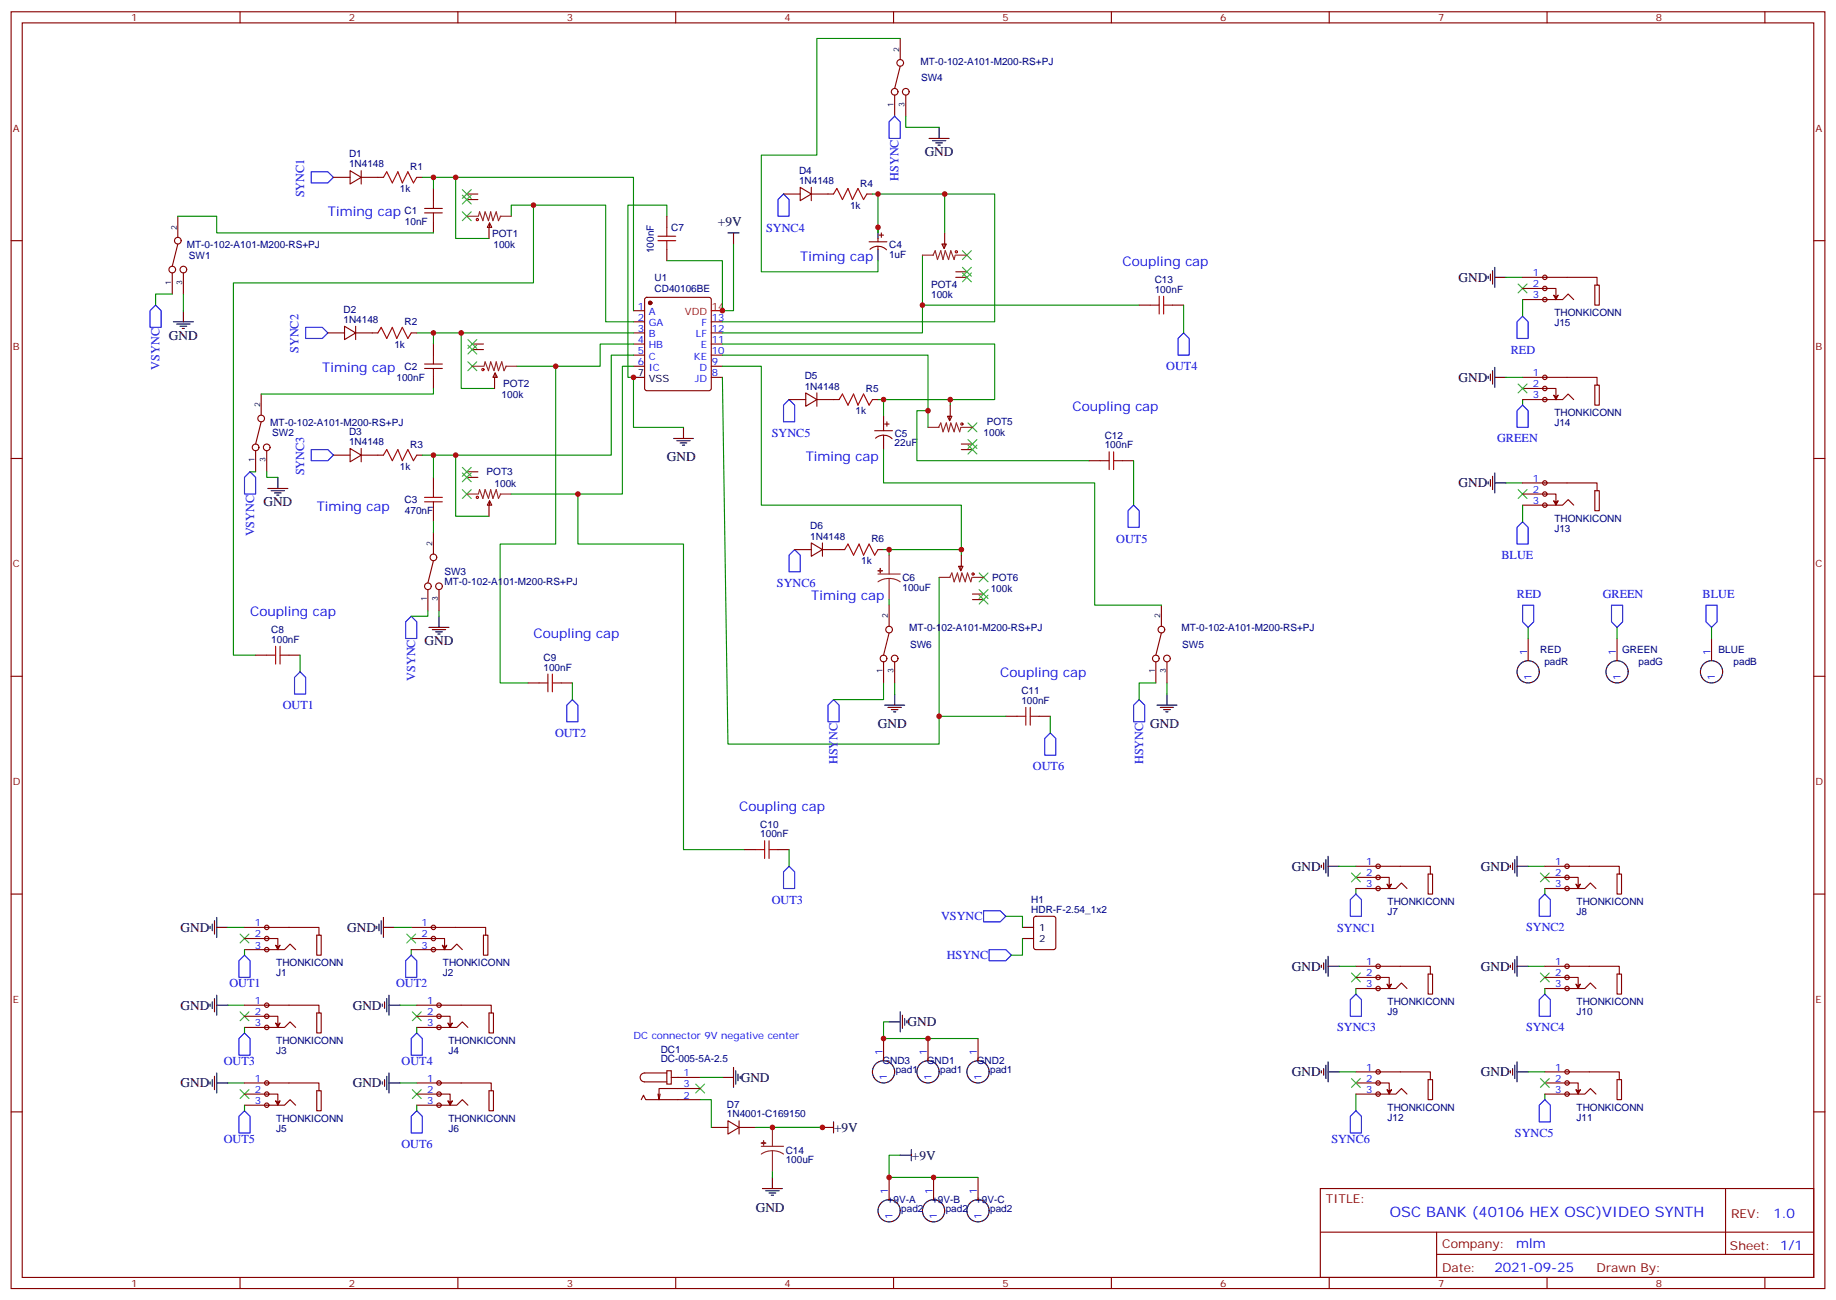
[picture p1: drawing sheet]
<svg xmlns="http://www.w3.org/2000/svg" width="583mm" height="413mm" viewBox="0 0 583 413" stroke-linecap="round" stroke-linejoin="round" font-family="sans-serif">
<g fill="none" stroke="#870000" stroke-width=".35">
<path d="M3.5 3.7h575.8v405.4h-575.8zM7.1 7.3h568.6v398.3h-568.6zM76.2 3.7v3.6M145.3 3.7v3.6M214.5 3.7v3.6M283.6 3.7v3.6M352.8 3.7v3.6M421.9 3.7v3.6M491.1 3.7v3.6M560.2 3.7v3.6M105.8 56.3h5.3M111.1 54.2l3.6 2.1-3.6 2.1z"/>
<path d="M114.7 54.2v4.2M114.7 56.3h7M132.3 56.3h1.8M137.6 59.8v3.6M254 59.5l3.5 2.1-3.5 2.1zM257.5 59.5v4.2M3.5 76.4h3.6M137.6 70.4v3.5M148.2 61.6h3.5M148.2 63.4h3.5M155.2 72.2v3.5M155.4 70.8l.7 1.4h-1.4z"/>
<path d="M155.4 70.8v1.4M211.7 68.7v3.5M211.7 79.2v3.6M248.7 61.6h5.3M257.5 61.6h7.1M275.2 61.6h1.7M275.9 76.8h5.6M276.2 79.1a3.8 3.8 0 0 1 5.2 .2M278.7 75.7v1.1M278.7 78.2v1M279 74.6h1.5M279.8 73.9v1.5"/>
<path d="M299 77.5h1.4l-.7 1.4zM299.7 77.5v1.4M299.9 73.9v3.6M575.7 76.4h3.6M201.1 98.6h3.5M204.8 94.6l.5-.2h19.8l.5 .2 .2 .5v28.2l-.3 .5-.4 .2h-19.8l-.5-.2-.2-.5v-28.2zM303.4 86.3h3.5M303.4 88.1h3.5M104.1 105.7h5.3M109.4 103.6l3.5 2.1-3.5 2.1zM112.9 103.6v4.2M112.9 105.7h7"/>
<path d="M130.5 105.7h1.8M137.6 109.2v3.5M137.6 119.8v3.5M149.9 109.2h3.6M149.9 111h3.6M157 119.8v3.5M157.2 118.4l.7 1.4h-1.4zM157.2 118.4v1.4M201.1 105.7h3.5M201.1 102.2h3.5M201.1 109.2h3.5M201.1 112.7h3.5"/>
<path d="M201.1 116.3h3.5M225.8 105.7h3.5M225.8 102.2h3.5M225.8 109.2h3.5M225.8 112.7h3.5M225.8 116.3h3.5M225.8 119.8h3.5M250.5 126.9h5.3M255.8 124.7l3.5 2.2-3.5 2.1zM259.3 124.7v4.3M259.3 126.9h7M276.9 126.9h1.8"/>
<path d="M277.6 136.7h5.7M277.9 139.1a3.8 3.8 0 0 1 5.3 .2M280.5 135.7v1M280.5 138.1v1.1M280.8 134.6h1.4M281.5 133.9v1.4M300.7 132.2h1.5l-.8 1.4zM301.4 132.2v1.4M301.6 128.6v3.6M3.5 145.6h3.6M105.8 144.5h5.3M111.1 142.4l3.6 2.1-3.6 2.1z"/>
<path d="M114.7 142.4v4.2M114.7 144.5h7M132.3 144.5h1.8M137.6 151.6v3.5M148.2 151.6h3.5M148.2 149.8h3.5M155.4 159l.7 1.4h-1.4zM155.4 159v1.4M305.2 141h3.5M305.2 142.7h3.5M575.7 145.6h3.6M137.6 162.1v3.6"/>
<path d="M155.2 160.4v3.5M252.2 174.5h5.3M257.5 172.4l3.6 2.1-3.6 2.1zM261.1 172.4v4.2M261.1 174.5h7M278.7 174.5h1.8M304.3 179.8h1.4l-.7 1.4zM305 179.8v1.4M305.2 176.2v3.6M308.7 188.6h3.5M308.7 190.4h3.5M3.5 214.7h3.6"/>
<path d="M575.7 214.7h3.6M3.5 283.8h3.6M575.7 283.8h3.6M3.5 353h3.6M575.7 353h3.6M419.1 377.3h156.6v28.3h-156.6zM547.7 377.4v20.8M419.1 391.2h156.5M456 398.2h119.6M456 391.2v14.1M76.2 405.6v3.5M145.3 405.6v3.5"/>
<path d="M214.5 405.6v3.5M283.6 405.6v3.5M352.8 405.6v3.5M421.9 405.6v3.5M491.1 405.6v3.5M560.2 405.6v3.5"/>
</g>
<path d="M98.8 54.5h5.3l1.7 1.8-1.7 1.8h-5.3zM248.7 61.6l1.8 1.8v5.3h-3.6v-5.3zM97 103.9h5.3l1.8 1.8-1.8 1.8h-5.3zM375.7 105.7l1.8 1.8v5.2h-3.6v-5.2zM250.5 126.9l1.7 1.7v5.3h-3.5v-5.3zM98.8 142.7h5.3l1.7 1.8-1.7 1.8h-5.3zM252.2 174.5l1.8 1.7v5.3h-3.5v-5.3zM359.8 160.4l1.8 1.7v5.3h-3.5v-5.3zM95.2 213.3l1.8 1.8v5.2h-3.5v-5.2zM181.7 222.1l1.7 1.8v5.3h-3.5v-5.3zM333.4 232.7l1.7 1.8v5.2h-3.5v-5.2zM250.5 275l1.7 1.8v5.3h-3.5v-5.3z" fill="none" stroke="#00f" stroke-width=".35"/>
<g fill="none" stroke="#000" stroke-width=".35">
<path d="M278.7 72.2v3.5M278.7 79.2v3.6M201.1 119.8h3.5M213.8 139.2h6.3M214.8 139.9h4.3M217 135.7v3.5M280.5 132.2v3.5M280.5 139.2v3.5M215.9 140.6h2.1M216.6 141.3h.7M66.7 294.1v.7M67.4 293.4v2.1"/>
<path d="M68.1 292.3v4.2M68.8 294.4h3.5M68.8 291.3v6.3"/>
</g>
<g fill="none" stroke="#a10000" stroke-width=".35">
<path d="M121.7 56.3l1.1-1.8 1.7 3.6 1.8-3.6 1.4 3.6 1.8-3.6 1.7 3.6 1.1-1.8M134.8 67.6h5.6M134.8 66.2h5.6M137.6 63.4v2.8M137.6 67.6v2.8M208.8 75h5.7M208.8 76.4h5.7M211.7 72.2v2.8M211.7 76.4v2.8M264.6 61.6l1-1.8 1.8 3.6 1.8-3.6 1.4 3.6 1.7-3.6 1.8 3.6 1.1-1.8M119.9 105.7l1.1-1.8 1.8 3.6 1.7-3.6 1.4 3.6 1.8-3.6 1.8 3.6 1-1.8M134.8 117h5.6"/>
<path d="M134.8 115.6h5.6M137.6 112.7v2.9M137.6 117v2.8M266.3 126.9l1.1-1.8 1.8 3.5 1.7-3.5 1.4 3.5 1.8-3.5 1.8 3.5 1-1.7M121.7 144.5l1.1-1.8 1.7 3.6 1.8-3.6 1.4 3.6 1.8-3.6 1.7 3.6 1.1-1.8M134.8 159.3h5.6M134.8 157.9h5.6M137.6 155.1v2.8M137.6 159.3v2.8M268.1 174.5l1.1-1.8 1.7 3.5 1.8-3.5 1.4 3.5 1.8-3.5 1.7 3.5 1.1-1.7"/>
<circle cx="151.5" cy="69.7" r=".35"/>
<circle cx="303.6" cy="79.9" r=".35"/>
<circle cx="153.3" cy="117.3" r=".35"/>
<circle cx="305.3" cy="134.6" r=".35"/>
<circle cx="151.5" cy="157.9" r=".35"/>
<circle cx="308.9" cy="182.2" r=".35"/>
</g>
<g fill="none" stroke="#008700" stroke-width=".35">
<path d="M134.1 56.3h3.5v3.5M137.6 56.3h63.5v42.3M144.6 56.3v19.4h10.6M169.3 65.1h-7v3.6M211.7 68.7v-3.6h-12.4v54.7h1.8v15.9h15.9M232.8 77.5v21.1h-3.5v-15.8h-17.6M276.9 61.6h1.8v12.3M278.7 61.6h21.2v12.3M299.9 61.6h15.8v40.6h-86.4M292.8 81v24.7h-63.5M292.8 96.9h68.8M132.3 105.7h5.3v3.5"/>
<path d="M146.4 105.7v17.6h10.6M176.4 116.3v56.4h-17.7v44.1h8.9M201.1 102.2h-8.8v-37.1h-23v24.7h-95.2v118.2h7M201.1 109.2h-10.6v7.1h-26.5M201.1 112.7h-7.1v31.8h-56.4M201.1 116.3h-3.5v40.5h-35.3M229.3 109.2h86.4v17.7h-14.1M229.3 112.7h65.3v23M229.3 116.3h12.4v44.1h63.5v14.1M229.3 119.8l1.8 116.4h67v-52.9M278.7 126.9h1.8v5.3M280.5 126.9h21.1v1.7"/>
<path d="M294.6 130.4h-3.6v15.9h54.7M134.1 144.5h3.5v7.1M144.6 144.5v19.4h10.6M183.4 156.8v15.9h33.6v97h19.4M280.5 174.5h1.7v1.7M282.2 174.5h23v1.7M72.3 294.4h5.3"/>
</g>
<g fill="none" stroke="#8c2424" stroke-width=".35">
<path d="M148.2 68.7h3.5M151.9 68.7l.3-1.5 1.1 2.9 .7-2.9 1 2.9 .8-2.9 .7 2.9 1-2.9 .7 2.9 .7-1.4M158.7 68.7h3.6M292.8 81h3.5M296.2 81l.7-1.4 .7 2.8 1-2.8 .7 2.8 .7-2.8 1.1 2.8 .7-2.8 1.1 2.8 .3-1.4M303.4 81h3.5M149.9 116.3h3.6M153.6 116.3l.4-1.4 1 2.8 .8-2.8 1 2.8 .7-2.8 .7 2.8 1.1-2.8 .7 2.8 .7-1.4M160.5 116.3h3.5M294.6 135.7h3.5M297.9 135.7l.7-1.4 .7 2.8 1.1-2.8 .7 2.8 .7-2.8 1.1 2.8 .7-2.8 1 2.8 .4-1.4M305.2 135.7h3.5"/>
<path d="M148.2 156.8h3.5M151.9 156.8l.3-1.4 1.1 2.9 .7-2.9 1 2.9 .8-2.9 .7 2.9 1-2.9 .7 2.9 .7-1.5M158.7 156.8h3.6M282.2 176.2v6M278.7 182.2h7.1M282.2 183.7l1.9 .2 1.7 .8M282.2 183.7l-1.8 .2-1.7 .8M282.2 183.7v6.7M298.1 183.3h3.5M301.4 183.3l.8-1.4 .7 2.8 1-2.8 .7 2.8 .7-2.8 1.1 2.8 .7-2.8 1.1 2.8 .3-1.4M308.7 183.3h3.5"/>
</g>
<g fill="#8c2424" stroke="#8c2424" stroke-width=".35">
<path d="M278.7 181.2h1.4z"/>
<path d="M279.4 180.5v1.4z"/>
</g>
<circle cx="206.4" cy="96.2" r=".53" fill="#870000" stroke="#870000" stroke-width=".35"/>
<path d="M225.8 98.6h3.5" fill="none" stroke="#f00" stroke-width=".35"/>
<g fill="none" stroke="#3c3" stroke-width=".35">
<path d="M146.8 67.2l2.8 2.9M149.6 67.2l-2.8 2.9M305.5 79.6l2.8 2.8M308.3 79.6l-2.8 2.8M148.5 114.9l2.8 2.8M151.3 114.9l-2.8 2.8M307.3 134.3l2.8 2.8M310.1 134.3l-2.8 2.8M146.8 155.4l2.8 2.9M149.6 155.4l-2.8 2.9M310.8 181.9l2.8 2.8M313.6 181.9l-2.8 2.8"/>
<path d="M76.2 296.5l2.8 2.9M79 296.5l-2.8 2.9"/>
</g>
<g fill="#f0f0f0" stroke="#870000" stroke-width=".35">
<circle cx="84.7" cy="294.4" r=".71"/>
<circle cx="84.7" cy="298" r=".71"/>
<circle cx="84.7" cy="301.5" r=".71"/>
</g>
<path d="M77.6 298h10.6v2.8l.7-.7-.7 1.4-.7-1.4 .7 .7M77.6 294.4h23.6v2.5h.8v6.3h-1.5v-6.3h.7M77.6 301.5h12.7l1.8-1.8 1.7 1.8" fill="none" stroke="#870000" stroke-width=".35"/>
<path d="M77.6 303.2l1.8 1.8v5.3h-3.6v-5.3zM130.5 303.2l1.8 1.8v5.3h-3.5v-5.3z" fill="none" stroke="#00f" stroke-width=".35"/>
<path d="M77.6 301.5v1.7M130.5 301.5v1.7" fill="none" stroke="#008700" stroke-width=".35"/>
<g fill="#f0f0f0" stroke="#870000" stroke-width=".35">
<circle cx="137.6" cy="294.4" r=".71"/>
<circle cx="137.6" cy="298" r=".71"/>
<circle cx="137.6" cy="301.5" r=".71"/>
</g>
<path d="M130.5 298h10.6v2.8l.7-.7-.7 1.4-.7-1.4 .7 .7M130.5 294.4h23.7v2.5h.7v6.3h-1.4v-6.3h.7M130.5 301.5h12.7l1.8-1.8 1.8 1.8" fill="none" stroke="#870000" stroke-width=".35"/>
<path d="M129.1 296.5l2.8 2.9M131.9 296.5l-2.8 2.9M76.2 321.2l2.8 2.9M79 321.2l-2.8 2.9" fill="none" stroke="#3c3" stroke-width=".35"/>
<path d="M119.6 294.1v.7M120.3 293.4v2.1M121 292.3v4.2M121.7 294.4h3.5M121.7 291.3v6.3M66.7 318.8v.7M67.4 318.1v2.1M68.1 317v4.2M68.8 319.1h3.5M68.8 315.9v6.4" fill="none" stroke="#000" stroke-width=".35"/>
<path d="M125.2 294.4h5.3M72.3 319.1h5.3" fill="none" stroke="#008700" stroke-width=".35"/>
<g fill="#f0f0f0" stroke="#870000" stroke-width=".35">
<circle cx="84.7" cy="319.1" r=".71"/>
<circle cx="84.7" cy="322.7" r=".71"/>
<circle cx="84.7" cy="326.2" r=".71"/>
</g>
<path d="M77.6 319.1h23.6v2.5h.8v6.3h-1.5v-6.3h.7M77.6 326.2h12.7l1.8-1.8 1.7 1.8M77.6 322.7h10.6v2.8l.7-.7-.7 1.4-.7-1.4 .7 .7" fill="none" stroke="#870000" stroke-width=".35"/>
<path d="M77.6 327.9l1.8 1.8v5.3h-3.6v-5.3z" fill="none" stroke="#00f" stroke-width=".35"/>
<path d="M127 319.1h5.3M77.6 326.2v1.7" fill="none" stroke="#008700" stroke-width=".35"/>
<path d="M121.4 318.8v.7M122.1 318.1v2.1M122.8 317v4.2M123.5 319.1h3.5M123.5 315.9v6.4" fill="none" stroke="#000" stroke-width=".35"/>
<path d="M130.9 321.2l2.8 2.9M133.7 321.2l-2.8 2.9" fill="none" stroke="#3c3" stroke-width=".35"/>
<g fill="#f0f0f0" stroke="#870000" stroke-width=".35">
<circle cx="139.3" cy="319.1" r=".71"/>
<circle cx="139.3" cy="322.7" r=".71"/>
<circle cx="139.3" cy="326.2" r=".71"/>
</g>
<path d="M132.3 319.1h23.6v2.5h.7v6.3h-1.4v-6.3h.7M132.3 326.2h12.7l1.8-1.8 1.7 1.8M132.3 322.7h10.6v2.8l.7-.7-.7 1.4-.7-1.4 .7 .7" fill="none" stroke="#870000" stroke-width=".35"/>
<path d="M130.5 329.7l1.8-1.8 1.8 1.8v5.3h-3.6z" fill="none" stroke="#00f" stroke-width=".35"/>
<path d="M132.3 326.2v1.7M72.3 343.8h5.3" fill="none" stroke="#008700" stroke-width=".35"/>
<path d="M66.7 343.5v.7M67.4 342.8v2.1M68.1 341.7v4.2M68.8 343.8h3.5M68.8 340.6v6.4" fill="none" stroke="#000" stroke-width=".35"/>
<path d="M76.2 345.9l2.8 2.9M79 345.9l-2.8 2.9" fill="none" stroke="#3c3" stroke-width=".35"/>
<g fill="#f0f0f0" stroke="#870000" stroke-width=".35">
<circle cx="84.7" cy="343.8" r=".71"/>
<circle cx="84.7" cy="347.3" r=".71"/>
<circle cx="84.7" cy="350.9" r=".71"/>
</g>
<path d="M77.6 350.9h12.7l1.8-1.8 1.7 1.8M77.6 347.3h10.6v2.9l.7-.7-.7 1.4-.7-1.4 .7 .7M77.6 343.8h23.6v2.5h.8v6.3h-1.5v-6.3h.7" fill="none" stroke="#870000" stroke-width=".35"/>
<path d="M77.6 352.6l1.8 1.8v5.3h-3.6v-5.3z" fill="none" stroke="#00f" stroke-width=".35"/>
<path d="M77.6 350.9v1.7M127 343.8h5.3" fill="none" stroke="#008700" stroke-width=".35"/>
<path d="M121.4 343.5v.7M122.1 342.8v2.1M122.8 341.7v4.2M123.5 343.8h3.5M123.5 340.6v6.4" fill="none" stroke="#000" stroke-width=".35"/>
<path d="M130.9 345.9l2.8 2.9M133.7 345.9l-2.8 2.9" fill="none" stroke="#3c3" stroke-width=".35"/>
<g fill="#f0f0f0" stroke="#870000" stroke-width=".35">
<circle cx="139.3" cy="343.8" r=".71"/>
<circle cx="139.3" cy="347.3" r=".71"/>
<circle cx="139.3" cy="350.9" r=".71"/>
</g>
<path d="M132.3 350.9h12.7l1.8-1.8 1.7 1.8M132.3 347.3h10.6v2.9l.7-.7-.7 1.4-.7-1.4 .7 .7M132.3 343.8h23.6v2.5h.7v6.3h-1.4v-6.3h.7" fill="none" stroke="#870000" stroke-width=".35"/>
<path d="M130.5 354.4l1.8-1.8 1.8 1.8v5.3h-3.6z" fill="none" stroke="#00f" stroke-width=".35"/>
<path d="M137.6 105.7h63.5M430.4 282.1v1.7M132.3 350.9v1.7" fill="none" stroke="#008700" stroke-width=".35"/>
<path d="M231.1 73.9h3.5M232.8 73.9v3.6" fill="none" stroke="#000" stroke-width=".35"/>
<g fill="none" stroke="#3c3" stroke-width=".35">
<path d="M146.8 61.9l2.8 2.9M146.8 60.2l2.8 2.8M149.6 61.9l-2.8 2.9M149.6 60.2l-2.8 2.8M305.5 84.9l2.8 2.8M305.5 86.6l2.8 2.9M308.3 84.9l-2.8 2.8M308.3 86.6l-2.8 2.9M148.5 107.8l2.8 2.8M148.5 109.6l2.8 2.8M151.3 107.8l-2.8 2.8M151.3 109.6l-2.8 2.8"/>
<path d="M307.3 139.6l2.8 2.8M310.1 139.6l-2.8 2.8M146.8 148.4l2.8 2.8M146.8 150.1l2.8 2.9M149.6 148.4l-2.8 2.8M149.6 150.1l-2.8 2.9M307.3 141.3l2.8 2.8M310.1 141.3l-2.8 2.8M310.8 187.2l2.8 2.8M310.8 188.9l2.8 2.9M313.6 187.2l-2.8 2.8M313.6 188.9l-2.8 2.9"/>
</g>
<g fill="#f0f0f0" stroke="#870000" stroke-width=".35">
<circle cx="437.4" cy="275" r=".71"/>
<circle cx="437.4" cy="278.6" r=".71"/>
<circle cx="437.4" cy="282.1" r=".71"/>
</g>
<path d="M430.4 278.6h10.6v2.8l.7-.7-.7 1.4-.7-1.4 .7 .7M430.4 275h23.6v2.5h.7v6.3h-1.4v-6.3h.7M430.4 282.1h12.7l1.8-1.8 1.7 1.8" fill="none" stroke="#870000" stroke-width=".35"/>
<path d="M429 277.1l2.8 2.9M431.8 277.1l-2.8 2.9M488.9 277.1l2.9 2.9M491.8 277.1l-2.9 2.9" fill="none" stroke="#3c3" stroke-width=".35"/>
<path d="M419.5 274.7v.7M420.2 274v2.1M420.9 272.9v4.2M421.6 275h3.5M421.6 271.9v6.3M479.4 274.7v.7M480.1 274v2.1M480.8 272.9v4.2M481.5 275h3.6M481.5 271.9v6.3" fill="none" stroke="#000" stroke-width=".35"/>
<path d="M425.1 275h5.3M485.1 275h5.3" fill="none" stroke="#008700" stroke-width=".35"/>
<path d="M430.4 283.8l1.8 1.8v5.3h-3.6v-5.3zM490.4 283.8l1.7 1.8v5.3h-3.5v-5.3z" fill="none" stroke="#00f" stroke-width=".35"/>
<g fill="#f0f0f0" stroke="#870000" stroke-width=".35">
<circle cx="497.4" cy="275" r=".71"/>
<circle cx="497.4" cy="278.6" r=".71"/>
<circle cx="497.4" cy="282.1" r=".71"/>
</g>
<path d="M490.4 278.6h10.5v2.8l.7-.7-.7 1.4-.7-1.4 .7 .7M490.4 275h23.6v2.5h.7v6.3h-1.4v-6.3h.7M490.4 282.1h12.7l1.7-1.8 1.8 1.8" fill="none" stroke="#870000" stroke-width=".35"/>
<path d="M490.4 282.1v1.7M425.1 306.8h5.3" fill="none" stroke="#008700" stroke-width=".35"/>
<path d="M428.6 317.4l1.8-1.8 1.8 1.8v5.3h-3.6z" fill="none" stroke="#00f" stroke-width=".35"/>
<path d="M419.5 306.4v.7M420.2 305.7v2.1M420.9 304.7v4.2M421.6 306.8h3.5M421.6 303.6v6.4" fill="none" stroke="#000" stroke-width=".35"/>
<path d="M429 308.9l2.8 2.8M431.8 308.9l-2.8 2.8" fill="none" stroke="#3c3" stroke-width=".35"/>
<g fill="#f0f0f0" stroke="#870000" stroke-width=".35">
<circle cx="437.4" cy="306.8" r=".71"/>
<circle cx="437.4" cy="310.3" r=".71"/>
<circle cx="437.4" cy="313.8" r=".71"/>
</g>
<path d="M430.4 313.8h12.7l1.8-1.7 1.7 1.7M430.4 310.3h10.6v2.8l.7-.7-.7 1.4-.7-1.4 .7 .7M430.4 306.8h23.6v2.4h.7v6.4h-1.4v-6.4h.7" fill="none" stroke="#870000" stroke-width=".35"/>
<path d="M430.4 313.8v1.8M485.1 306.8h5.3" fill="none" stroke="#008700" stroke-width=".35"/>
<path d="M490.4 315.6l1.7 1.8v5.3h-3.5v-5.3z" fill="none" stroke="#00f" stroke-width=".35"/>
<path d="M479.4 306.4v.7M480.1 305.7v2.1M480.8 304.7v4.2M481.5 306.8h3.6M481.5 303.6v6.4" fill="none" stroke="#000" stroke-width=".35"/>
<path d="M488.9 308.9l2.9 2.8M491.8 308.9l-2.9 2.8" fill="none" stroke="#3c3" stroke-width=".35"/>
<g fill="#f0f0f0" stroke="#870000" stroke-width=".35">
<circle cx="497.4" cy="306.8" r=".71"/>
<circle cx="497.4" cy="310.3" r=".71"/>
<circle cx="497.4" cy="313.8" r=".71"/>
</g>
<path d="M490.4 313.8h12.7l1.7-1.7 1.8 1.7M490.4 310.3h10.5v2.8l.7-.7-.7 1.4-.7-1.4 .7 .7M490.4 306.8h23.6v2.4h.7v6.4h-1.4v-6.4h.7" fill="none" stroke="#870000" stroke-width=".35"/>
<path d="M490.4 313.8v1.8M490.4 347.3v1.8" fill="none" stroke="#008700" stroke-width=".35"/>
<g fill="#f0f0f0" stroke="#870000" stroke-width=".35">
<circle cx="497.4" cy="340.3" r=".71"/>
<circle cx="497.4" cy="343.8" r=".71"/>
<circle cx="497.4" cy="347.3" r=".71"/>
</g>
<path d="M490.4 347.3h12.7l1.7-1.7 1.8 1.7M490.4 343.8h10.5v2.8l.7-.7-.7 1.4-.7-1.4 .7 .7M490.4 340.3h23.6v2.5h.7v6.3h-1.4v-6.3h.7" fill="none" stroke="#870000" stroke-width=".35"/>
<path d="M488.9 342.4l2.9 2.8M491.8 342.4l-2.9 2.8" fill="none" stroke="#3c3" stroke-width=".35"/>
<path d="M479.4 339.9v.7M480.1 339.2v2.1M480.8 338.2v4.2M481.5 337.1v6.4M481.5 340.3h3.6" fill="none" stroke="#000" stroke-width=".35"/>
<path d="M430.4 347.3v5.3M485.1 340.3h5.3" fill="none" stroke="#008700" stroke-width=".35"/>
<path d="M490.4 349.1l1.7 1.8v5.3h-3.5v-5.3z" fill="none" stroke="#00f" stroke-width=".35"/>
<g fill="#f0f0f0" stroke="#870000" stroke-width=".35">
<circle cx="437.4" cy="340.3" r=".71"/>
<circle cx="437.4" cy="343.8" r=".71"/>
<circle cx="437.4" cy="347.3" r=".71"/>
</g>
<g fill="none" stroke="#870000" stroke-width=".35">
<path d="M285.8 12.2v6.7M284 30.2v6.7M285.8 21l-1.8 7.1M287.5 30.2v6.7M56.4 68.7v6.7M56.4 77.5l-1.7 7M54.7 86.6v6.7M58.2 86.6v6.7M361.6 96.9h3.5M372.2 96.9h3.5M82.9 125.1v6.7M82.9 133.9l-1.8 7.1"/>
<path d="M81.1 143.1v6.7M84.7 143.1v6.7M345.7 146.3h3.5M356.3 146.3h3.5M137.6 169.2v6.7M137.6 178l-1.8 7.1M135.8 187.2v6.7M139.3 187.2v6.7M282.2 192.1v6.7M368.7 192.1v6.7M81.1 208h3.6M91.7 208h3.5"/>
<path d="M167.6 216.8h3.5M178.2 216.8h3.5M280.5 210.1v6.7M282.2 200.9l-1.7 7.1M284 210.1v6.7M366.9 210.1v6.7M368.7 200.9l-1.8 7.1M370.4 210.1v6.7M319.3 227.4h3.5M329.8 227.4h3.6M236.4 269.7h3.5M246.9 269.7h3.6"/>
<path d="M328.3 291.1l.5-.2h5.6l.7 .4v9.5l-.4 .6-5.9 .1-.7-.5v-9.4zM211.7 339.9h1.4v4.3h-1.4zM280.5 329.7v7.1M294.6 329.7v7.1M310.4 329.7v7.1M203.6 349.1l.7-1.4 .7 1.4h17.2M209.5 347.3l-.3 1.8M211.7 340.6h-7.1a1.41 1.41 0 0 0-1.4 1.5 1.41 1.41 0 0 0 1.4 1.4h7.1M213.1 342.1h9.1M222.2 345.6h-13v3.5l-.4-1.8M225.8 357.9h5.3M231.1 355.8l3.5 2.1-3.5 2.1z"/>
<path d="M234.6 355.8v4.2M234.6 357.9h5.3M430.4 347.3h12.7l1.8-1.7 1.7 1.7M430.4 343.8h10.6v2.8l.7-.7-.7 1.4-.7-1.4 .7 .7M430.4 340.3h23.6v2.5h.7v6.3h-1.4v-6.3h.7M282.2 373.8v7.1M296.3 373.8v7.1M310.4 373.8v7.1"/>
<circle cx="285.7" cy="20" r="1.06"/>
<circle cx="284" cy="29.1" r="1.06"/>
<circle cx="287.5" cy="29.1" r="1.06"/>
<circle cx="56.4" cy="76.4" r="1.06"/>
<circle cx="54.7" cy="85.6" r="1.06"/>
<circle cx="58.2" cy="85.6" r="1.06"/>
<circle cx="82.9" cy="132.9" r="1.06"/>
<circle cx="81.1" cy="142" r="1.06"/>
<circle cx="84.7" cy="142" r="1.06"/>
<circle cx="137.6" cy="177" r="1.06"/>
<circle cx="135.8" cy="186.1" r="1.06"/>
<circle cx="139.3" cy="186.1" r="1.06"/>
<circle cx="282.2" cy="199.9" r="1.06"/>
<circle cx="368.7" cy="199.9" r="1.06"/>
<circle cx="280.5" cy="209.1" r="1.06"/>
<circle cx="284" cy="209.1" r="1.06"/>
<circle cx="366.9" cy="209.1" r="1.06"/>
<circle cx="370.4" cy="209.1" r="1.06"/>
</g>
<path d="M481.9 155.4l2.8 2.9M484.7 155.4l-2.8 2.9M220.8 344.2l2.9 2.8M223.7 344.2l-2.9 2.8M429 342.4l2.8 2.8M431.8 342.4l-2.8 2.8" fill="none" stroke="#3c3" stroke-width=".35"/>
<g fill="none" stroke="#000" stroke-width=".35">
<path d="M294.9 44h6.4M296 44.7h4.2M297 45.4h2.2M297.7 46.1h.7M298.1 40.4v3.6M58.2 98.6v3.6M55 102.2h6.4M56.1 102.9h4.2M57.1 103.6h2.2M57.9 104.3h.7M85 155.1h6.4M86.1 155.8h4.2"/>
<path d="M87.1 156.5h2.2M87.8 157.2h.7M88.2 151.6v3.5M472.4 153v.7M473.1 152.3v2.1M473.8 151.2v4.2M474.5 153.3h3.5M474.5 150.1v6.4M136.2 199.2h6.3M137.2 199.9h4.3M139.3 195.7v3.5M138.3 200.6h2.1"/>
<path d="M139 201.3h.7M280.8 223.9h6.4M281.9 224.6h4.2M282.9 225.3h2.1M283.6 226h.7M284 220.3v3.6M367.2 223.9h6.4M368.3 224.6h4.2M369.4 225.3h2.1M370.1 226h.7M370.4 220.3v3.6M324.6 294.4h3.5"/>
<path d="M324.6 298h3.5M232.8 338.9v6.3M233.5 339.9v4.3M282.2 324.4h3.6M285.8 321.2v6.4M286.5 322.3v4.2M287.2 323.4v2.1M287.9 324.1v.7M419.5 339.9v.7M420.2 339.2v2.1M420.9 338.2v4.2M421.6 337.1v6.4"/>
<path d="M229.3 342.1h3.5M234.2 341v2.1M234.9 341.7v.7M261.1 357.9h3.5M264.6 356.2v3.5M421.6 340.3h3.5M242 377.3h6.4M243.1 378h4.2M244.1 378.7h2.1M244.8 379.4h.7M245.2 373.8v3.5M285.8 366.7h3.5"/>
<path d="M289.3 365v3.5"/>
<circle cx="280.5" cy="340.3" r="3.5"/>
<circle cx="294.6" cy="340.3" r="3.5"/>
<circle cx="310.4" cy="340.3" r="3.5"/>
<circle cx="282.2" cy="384.4" r="3.5"/>
<circle cx="296.3" cy="384.4" r="3.5"/>
<circle cx="310.4" cy="384.4" r="3.5"/>
</g>
<g fill="none" stroke="#008700" stroke-width=".35">
<path d="M285.8 12.2h-26.5v37h-17.6v37.1h37v-3.5M287.5 36.9v3.5h10.6M56.4 68.7h12.4v5.2h68.8M54.7 93.3h-5.3v3.6M58.2 93.3v5.3M375.7 96.9v8.8M137.6 123.3v1.8h-54.7M79.4 149.8h1.7M84.7 149.8v1.8h3.5M280.5 142.7v10.6h67v38.8h21.2M359.8 146.3v14.1M478 153.3h5.3"/>
<path d="M137.6 165.7v3.5M135.8 193.9v1.8h-5.3M139.3 193.9v1.8M282.2 190.4v1.7M95.2 208v5.3M181.7 216.8v5.3M280.5 216.8v5.3h-15.9M284 216.8v3.5M366.9 216.8h-5.3v5.3M370.4 216.8v3.5M298.1 227.4h21.2M333.4 227.4v5.3"/>
<path d="M250.5 269.7v5.3M319.3 290.9h5.3v3.5M324.6 298v5.2h-3.6M282.2 324.4h-1.7v5.3h29.9M222.2 349.1h3.6v8.8M222.2 342.1h7.1M239.9 357.9h21.2M425.1 340.3h5.3M245.2 372v1.8M285.8 366.7h-3.6v7.1h28.2"/>
</g>
<path d="M282.2 38.7l1.8-1.8 1.8 1.8v5.3h-3.6zM49.4 96.9l1.8 1.7v5.3h-3.6v-5.3zM77.6 151.6l1.8-1.8 1.7 1.8v5.2h-3.5zM483.3 165.7l1.8 1.7v5.3h-3.6v-5.3zM130.5 195.7l1.8 1.7v5.3h-3.5v-5.3zM264.6 222.1l1.7 1.8v5.3h-3.5v-5.3zM361.6 222.1l1.8 1.8v5.3h-3.6v-5.3zM312.2 289.1h5.3l1.8 1.8-1.8 1.8h-5.3zM314 301.5h5.3l1.7 1.7-1.7 1.8h-5.3zM428.6 354.4l1.8-1.8 1.8 1.8v5.3h-3.6z" fill="none" stroke="#00f" stroke-width=".35"/>
<g fill="none" stroke="#a10000" stroke-width=".35">
<path d="M365.1 96.9h2.8M367.9 94.1v5.6M369.4 96.9h2.8M369.4 94.1v5.6M349.2 146.3h2.9M352.1 143.4v5.7M353.5 146.3h2.8M353.5 143.4v5.7M84.7 208h2.8M87.5 205.2v5.6M88.9 208h2.8M88.9 205.2v5.6"/>
<path d="M171.1 216.8h2.8M173.9 214v5.6M175.3 216.8h2.9M175.3 214v5.6M322.8 227.4h2.8M325.6 224.6v5.6M327 227.4h2.8M327 224.6v5.6M239.9 269.7h2.8M242.7 266.9v5.7M244.1 269.7h2.8M244.1 266.9v5.7"/>
</g>
<path d="M245.2 357.9v6M241.7 363.9h7M245.2 365.3l1.8 .3 1.7 .8M245.2 365.3l-1.9 .3-1.6 .8M245.2 365.3v6.7" fill="none" stroke="#8c2424" stroke-width=".35"/>
<g fill="#8c2424" stroke="#8c2424" stroke-width=".35">
<path d="M241.7 362.9h1.4z"/>
<path d="M242.4 362.2v1.4z"/>
</g>
<g fill="#f0f0f0" stroke="#870000" stroke-width=".35">
<circle cx="490.4" cy="153.3" r=".71"/>
<circle cx="490.4" cy="156.8" r=".71"/>
<circle cx="490.4" cy="160.4" r=".71"/>
</g>
<path d="M483.3 156.8h10.6v2.9l.7-.7-.7 1.4-.7-1.4 .7 .7M483.3 153.3h23.6v2.5h.7v6.3h-1.4v-6.3h.7M483.3 160.4h12.7l1.8-1.8 1.7 1.8" fill="none" stroke="#870000" stroke-width=".35"/>
<path d="M483.3 126.9v1.7M483.3 160.4v5.3" fill="none" stroke="#008700" stroke-width=".35"/>
<g fill="#f0f0f0" stroke="#870000" stroke-width=".35">
<circle cx="490.4" cy="119.8" r=".71"/>
<circle cx="490.4" cy="123.3" r=".71"/>
<circle cx="490.4" cy="126.9" r=".71"/>
</g>
<path d="M483.3 119.8h23.6v2.5h.7v6.3h-1.4v-6.3h.7M483.3 126.9h12.7l1.8-1.8 1.7 1.8M483.3 123.3h10.6v2.9l.7-.8-.7 1.5-.7-1.5 .7 .8" fill="none" stroke="#870000" stroke-width=".35"/>
<path d="M481.9 90.2l2.8 2.8M484.7 90.2l-2.8 2.8M481.9 121.9l2.8 2.8M484.7 121.9l-2.8 2.8" fill="none" stroke="#3c3" stroke-width=".35"/>
<path d="M472.4 87.7v.7M473.1 87v2.1M473.8 85.9v4.3M474.5 84.9v6.3M474.5 88.1h3.5M472.4 119.5v.7M473.1 118.7v2.2M473.8 117.7v4.2M474.5 119.8h3.5M474.5 116.6v6.4" fill="none" stroke="#000" stroke-width=".35"/>
<path d="M478 88.1h5.3M478 119.8h5.3" fill="none" stroke="#008700" stroke-width=".35"/>
<path d="M483.3 100.4l1.8 1.8v5.3h-3.6v-5.3zM483.3 128.6l1.8 1.8v5.3h-3.6v-5.3z" fill="none" stroke="#00f" stroke-width=".35"/>
<g fill="#f0f0f0" stroke="#870000" stroke-width=".35">
<circle cx="490.4" cy="88.1" r=".71"/>
<circle cx="490.4" cy="91.6" r=".71"/>
<circle cx="490.4" cy="95.1" r=".71"/>
</g>
<path d="M483.3 95.1h12.7l1.8-1.8 1.7 1.8M483.3 91.6h10.6v2.8l.7-.7-.7 1.4-.7-1.4 .7 .7M483.3 88.1h23.6v2.4h.7v6.4h-1.4v-6.4h.7M485.1 202.7v7.1M513.3 202.7v7.1M543.3 202.7v7.1" fill="none" stroke="#870000" stroke-width=".35"/>
<path d="M483.3 95.1v5.3M485.1 199.2v3.5M513.3 199.2v3.5M543.3 199.2v3.5" fill="none" stroke="#008700" stroke-width=".35"/>
<g fill="none" stroke="#000" stroke-width=".35">
<circle cx="485.1" cy="213.3" r="3.5"/>
<circle cx="513.3" cy="213.3" r="3.5"/>
<circle cx="543.3" cy="213.3" r="3.5"/>
</g>
<path d="M483.3 192.1h3.5v5.3l-1.7 1.8-1.8-1.8zM511.5 192.1h3.6v5.3l-1.8 1.8-1.8-1.8zM541.5 192.1h3.5v5.3l-1.7 1.8-1.8-1.8z" fill="none" stroke="#00f" stroke-width=".35"/>
<g fill="#c00">
<circle cx="278.7" cy="61.6" r=".88"/>
<circle cx="280.5" cy="126.9" r=".88"/>
<circle cx="282.2" cy="174.5" r=".88"/>
<circle cx="278.7" cy="72.2" r=".88"/>
<circle cx="299.9" cy="61.6" r=".88"/>
<circle cx="137.6" cy="56.3" r=".88"/>
<circle cx="144.6" cy="56.3" r=".88"/>
<circle cx="137.6" cy="144.5" r=".88"/>
<circle cx="144.6" cy="144.5" r=".88"/>
<circle cx="301.6" cy="126.9" r=".88"/>
<circle cx="305.2" cy="174.5" r=".88"/>
<circle cx="169.3" cy="65.1" r=".88"/>
<circle cx="294.6" cy="130.4" r=".88"/>
<circle cx="292.8" cy="96.9" r=".88"/>
<circle cx="201.1" cy="119.8" r=".88"/>
<circle cx="229.3" cy="98.6" r=".88"/>
<circle cx="137.6" cy="105.7" r=".88"/>
<circle cx="146.4" cy="105.7" r=".88"/>
<circle cx="176.4" cy="116.3" r=".88"/>
<circle cx="183.4" cy="156.8" r=".88"/>
<circle cx="298.1" cy="227.4" r=".88"/>
<circle cx="294.6" cy="329.7" r=".88"/>
<circle cx="280.5" cy="329.7" r=".88"/>
<circle cx="245.2" cy="357.9" r=".88"/>
<circle cx="261.1" cy="357.9" r=".88"/>
<circle cx="296.3" cy="373.8" r=".88"/>
<circle cx="282.2" cy="373.8" r=".88"/>
</g>
<text font-size="4.6" fill="#00f" x="441.2" y="386.4">OSC BANK (40106 HEX OSC)VIDEO SYNTH</text>
<g font-size="4.2">
<text x="293.5" y="49.6">GND</text>
<text x="227.9" y="71.8">+9V</text>
<text x="463" y="89.5">GND</text>
<text x="53.6" y="107.8">GND</text>
<text x="463" y="121.2">GND</text>
<text x="211.7" y="146.5">GND</text>
<text x="463" y="154.7">GND</text>
<text x="83.6" y="160.7">GND</text>
<text x="134.8" y="204.8">GND</text>
<text x="278.7" y="231.2">GND</text>
<text x="365.1" y="231.2">GND</text>
<text x="410.1" y="276.4">GND</text>
<text x="470" y="276.4">GND</text>
<text x="57.3" y="295.8">GND</text>
<text x="110.2" y="295.8">GND</text>
<text x="410.1" y="308.2">GND</text>
<text x="470" y="308.2">GND</text>
<text x="57.3" y="320.5">GND</text>
<text x="112" y="320.5">GND</text>
<text x="288" y="325.8">GND</text>
<text x="410.1" y="341.7">GND</text>
<text x="470" y="341.7">GND</text>
<text x="57.3" y="345.2">GND</text>
<text x="112" y="345.2">GND</text>
<text x="235.1" y="343.5">GND</text>
<text x="264.8" y="359.3">+9V</text>
<text x="289.5" y="368.2">+9V</text>
<text x="239.9" y="384.6">GND</text>
</g>
<g font-size="4.2" fill="#00f">
<text x="104.1" y="68.7">Timing cap</text>
<text x="254" y="82.8">Timing cap</text>
<text x="356.3" y="84.5">Coupling cap</text>
<text x="102.3" y="118">Timing cap</text>
<text x="340.4" y="130.4">Coupling cap</text>
<text x="255.8" y="146.3">Timing cap</text>
<text x="100.5" y="162.1">Timing cap</text>
<text x="257.5" y="190.4">Timing cap</text>
<text x="79.4" y="195.7">Coupling cap</text>
<text x="169.3" y="202.7">Coupling cap</text>
<text x="317.5" y="215.1">Coupling cap</text>
<text x="234.6" y="257.4">Coupling cap</text>
<text x="562.9" y="386.6">1.0</text>
<text x="481.3" y="396.2">mlm</text>
<text x="474.4" y="404">2021-09-25</text>
</g>
<g font-size="3.9" fill="#00f">
<text x="285.3" y="57.4" transform="rotate(-90 285.3 57.4)">HSYNC</text>
<text x="96.6" y="62.7" transform="rotate(-90 96.6 62.7)">SYNC1</text>
<text x="243.2" y="73.5">SYNC4</text>
<text x="94.8" y="112.1" transform="rotate(-90 94.8 112.1)">SYNC2</text>
<text x="479.5" y="112.3">RED</text>
<text x="50.7" y="117.4" transform="rotate(-90 50.7 117.4)">VSYNC</text>
<text x="370.2" y="117.6">OUT4</text>
<text x="245" y="138.7">SYNC5</text>
<text x="475.2" y="140.5">GREEN</text>
<text x="96.6" y="150.9" transform="rotate(-90 96.6 150.9)">SYNC3</text>
<text x="80.6" y="170.3" transform="rotate(-90 80.6 170.3)">VSYNC</text>
<text x="354.3" y="172.3">OUT5</text>
<text x="476.6" y="177.5">BLUE</text>
<text x="246.6" y="186.3">SYNC6</text>
<text x="481.5" y="189.9">RED</text>
<text x="508.7" y="189.9">GREEN</text>
<text x="540.5" y="189.9">BLUE</text>
<text x="131.8" y="216.2" transform="rotate(-90 131.8 216.2)">VSYNC</text>
<text x="89.7" y="225.2">OUT1</text>
<text x="176.2" y="234">OUT2</text>
<text x="265.9" y="242.6" transform="rotate(-90 265.9 242.6)">HSYNC</text>
<text x="327.9" y="244.6">OUT6</text>
<text x="362.9" y="242.6" transform="rotate(-90 362.9 242.6)">HSYNC</text>
<text x="245" y="286.9">OUT3</text>
<text x="298.7" y="292.2">VSYNC</text>
<text x="424.4" y="295.7">SYNC1</text>
<text x="484.4" y="295.7">SYNC2</text>
<text x="300.5" y="304.5">HSYNC</text>
<text x="72.8" y="313.3">OUT1</text>
<text x="125.7" y="313.3">OUT2</text>
<text x="424.4" y="327.4">SYNC3</text>
<text x="484.4" y="327.4">SYNC4</text>
<text x="71" y="338">OUT3</text>
<text x="127.5" y="338">OUT4</text>
<text x="71" y="362.8">OUT5</text>
<text x="127.4" y="364.5">OUT6</text>
<text x="422.6" y="362.8">SYNC6</text>
<text x="480.9" y="361">SYNC5</text>
</g>
<g font-size="3.9" fill="#800">
<text x="420.9" y="381.9">TITLE:</text>
<text x="549.5" y="386.6">REV:</text>
<text x="457.8" y="396.1">Company:</text>
<text x="549.1" y="396.7">Sheet: 1/1</text>
<text x="457.8" y="403.8">Date:</text>
<text x="506.8" y="403.9">Drawn By:</text>
</g>
<g font-size="3.2" fill="#800">
<text x="41.6" y="6.7">1</text>
<text x="110.8" y="6.7">2</text>
<text x="179.9" y="6.7">3</text>
<text x="249.1" y="6.7">4</text>
<text x="318.2" y="6.7">5</text>
<text x="387.3" y="6.7">6</text>
<text x="456.5" y="6.7">7</text>
<text x="525.6" y="6.7">8</text>
<text x="4.1" y="41.8">A</text>
<text x="576.3" y="41.8">A</text>
<text x="4.1" y="111">B</text>
<text x="576.3" y="111">B</text>
<text x="4.1" y="180.1">C</text>
<text x="576.3" y="180.1">C</text>
<text x="4.1" y="249.3">D</text>
<text x="576.3" y="249.3">D</text>
<text x="4.1" y="318.4">E</text>
<text x="576.3" y="318.4">E</text>
<text x="41.6" y="408.6">1</text>
<text x="110.8" y="408.6">2</text>
<text x="179.9" y="408.6">3</text>
<text x="249.1" y="408.6">4</text>
<text x="318.2" y="408.6">5</text>
<text x="387.3" y="408.6">6</text>
<text x="456.5" y="408.6">7</text>
<text x="525.6" y="408.6">8</text>
</g>
<g font-size="3.2" fill="#000080">
<text x="292.1" y="20.5">MT-0-102-A101-M200-RS+PJ</text>
<text x="292.4" y="25.8">SW4</text>
<text x="110.8" y="53.1">1N4148</text>
<text x="110.8" y="49.9">D1</text>
<text x="130.2" y="53.9">R1</text>
<text x="253.6" y="58.4">1N4148</text>
<text x="253.6" y="55.2">D4</text>
<text x="273.1" y="59.2">R4</text>
<text x="126.9" y="61">1k</text>
<text x="128.4" y="68">C1</text>
<text x="128.5" y="71.5">10nF</text>
<text x="269.8" y="66.3">1k</text>
<text x="156.2" y="75.1">POT1</text>
<text x="213.1" y="73.3">C7</text>
<text x="59.3" y="78.7">MT-0-102-A101-M200-RS+PJ</text>
<text x="60" y="82.1">SW1</text>
<text x="156.6" y="78.6">100k</text>
<text x="207.5" y="80.4" transform="rotate(-90 207.5 80.4)">100nF</text>
<text x="282.2" y="81.8">1uF</text>
<text x="282.2" y="78.7">C4</text>
<text x="207.8" y="89.3">U1</text>
<text x="366.6" y="89.9">C13</text>
<text x="207.8" y="92.8">CD40106BE</text>
<text x="295.6" y="94.7">100k</text>
<text x="295.6" y="91.5">POT4</text>
<text x="366.6" y="93">100nF</text>
<text x="109" y="99.3">D2</text>
<text x="493.4" y="100.4">THONKICONN</text>
<text x="109" y="102.5">1N4148</text>
<text x="128.4" y="103.3">R2</text>
<text x="493.4" y="103.6">J15</text>
<text x="125.2" y="110.4">1k</text>
<text x="128.4" y="117.4">C2</text>
<text x="125.9" y="120.9">100nF</text>
<text x="159.7" y="122.7">POT2</text>
<text x="255.4" y="123.7">1N4148</text>
<text x="255.4" y="120.5">D5</text>
<text x="274.8" y="124.5">R5</text>
<text x="159.2" y="126.2">100k</text>
<text x="271.6" y="131.5">1k</text>
<text x="85.8" y="135.1">MT-0-102-A101-M200-RS+PJ</text>
<text x="313.2" y="135">POT5</text>
<text x="493.4" y="132.2">THONKICONN</text>
<text x="493.4" y="135.4">J14</text>
<text x="86.4" y="138.6">SW2</text>
<text x="110.8" y="141.3">1N4148</text>
<text x="110.8" y="138.1">D3</text>
<text x="130.2" y="142.1">R3</text>
<text x="284" y="141.7">22uF</text>
<text x="284" y="138.7">C5</text>
<text x="312.2" y="138.6">100k</text>
<text x="350.7" y="142.4">100nF</text>
<text x="350.7" y="139.3">C12</text>
<text x="126.9" y="149.2">1k</text>
<text x="154.4" y="150.9">POT3</text>
<text x="157" y="154.5">100k</text>
<text x="128.4" y="159.7">C3</text>
<text x="128.5" y="163.3">470nF</text>
<text x="493.4" y="165.7">THONKICONN</text>
<text x="257.2" y="171.3">1N4148</text>
<text x="257.2" y="168.1">D6</text>
<text x="276.6" y="172.1">R6</text>
<text x="493.4" y="168.9">J13</text>
<text x="273.3" y="179.2">1k</text>
<text x="141.1" y="185.8">MT-0-102-A101-M200-RS+PJ</text>
<text x="141.1" y="182.7">SW3</text>
<text x="286.5" y="184.4">C6</text>
<text x="315" y="184.4">POT6</text>
<text x="286.5" y="187.5">100uF</text>
<text x="314.5" y="188">100k</text>
<text x="86.1" y="201">C8</text>
<text x="288.6" y="200.4">MT-0-102-A101-M200-RS+PJ</text>
<text x="375" y="200.4">MT-0-102-A101-M200-RS+PJ</text>
<text x="86.1" y="204.1">100nF</text>
<text x="172.5" y="209.9">C9</text>
<text x="288.9" y="205.7">SW6</text>
<text x="375.3" y="205.7">SW5</text>
<text x="488.9" y="207.4">RED</text>
<text x="514.9" y="207.4">GREEN</text>
<text x="545.5" y="207.4">BLUE</text>
<text x="172.5" y="212.9">100nF</text>
<text x="490.2" y="211">padR</text>
<text x="520.1" y="211">padG</text>
<text x="550.3" y="211">padB</text>
<text x="324.2" y="220.4">C11</text>
<text x="324.2" y="223.5">100nF</text>
<text x="241.3" y="262.8">C10</text>
<text x="241.3" y="265.9">100nF</text>
<text x="327.4" y="286.6">H1</text>
<text x="440.5" y="287.4">THONKICONN</text>
<text x="500.4" y="287.4">THONKICONN</text>
<text x="327.4" y="289.8">HDR-F-2.54_1x2</text>
<text x="440.5" y="290.6">J7</text>
<text x="500.4" y="290.6">J8</text>
<text x="87.7" y="306.8">THONKICONN</text>
<text x="87.7" y="310">J1</text>
<text x="140.6" y="306.8">THONKICONN</text>
<text x="140.6" y="310">J2</text>
<text x="440.5" y="319.1">THONKICONN</text>
<text x="440.5" y="322.3">J9</text>
<text x="500.4" y="319.1">THONKICONN</text>
<text x="500.4" y="322.3">J10</text>
<text x="87.7" y="331.5">THONKICONN</text>
<text x="87.7" y="334.7">J3</text>
<text x="142.4" y="331.5">THONKICONN</text>
<text x="142.4" y="334.7">J4</text>
<text x="209.7" y="334.2">DC1</text>
<text x="209.7" y="337.3">DC-005-5A-2.5</text>
<text x="280.1" y="337.7">GND3</text>
<text x="284.3" y="340.7">pad1</text>
<text x="294.2" y="337.7">GND1</text>
<text x="298.4" y="340.7">pad1</text>
<text x="310.1" y="337.7">GND2</text>
<text x="314.3" y="340.7">pad1</text>
<text x="230.7" y="351.7">D7</text>
<text x="440.5" y="352.6">THONKICONN</text>
<text x="500.4" y="352.6">THONKICONN</text>
<text x="87.7" y="356.2">THONKICONN</text>
<text x="87.7" y="359.4">J5</text>
<text x="142.4" y="356.2">THONKICONN</text>
<text x="142.4" y="359.4">J6</text>
<text x="230.7" y="354.8">1N4001-C169150</text>
<text x="440.5" y="355.9">J12</text>
<text x="500.4" y="355.9">J11</text>
<text x="249.4" y="369.3">100uF</text>
<text x="249.4" y="366.3">C14</text>
<text x="281.7" y="381.8">+9V-A</text>
<text x="295.9" y="381.8">+9V-B</text>
<text x="309.8" y="381.8">+9V-C</text>
<text x="286.1" y="384.8">pad2</text>
<text x="300.2" y="384.8">pad2</text>
<text x="314.3" y="384.8">pad2</text>
</g>
<g font-size="3.2" fill="#00f">
<text x="486.6" y="87.7">1</text>
<text x="486.6" y="91.2">2</text>
<text x="486.6" y="94.8">3</text>
<text x="202.4" y="98.3">1</text>
<text x="202.4" y="101.8">2</text>
<text x="205.9" y="100">A</text>
<text x="226" y="101.8">13</text>
<text x="202.4" y="105.3">3</text>
<text x="205.9" y="103.6">GA</text>
<text x="205.9" y="107.1">B</text>
<text x="220.9" y="107.1">LF</text>
<text x="222.6" y="103.6">F</text>
<text x="226" y="105.3">12</text>
<text x="202.4" y="108.9">4</text>
<text x="202.4" y="112.4">5</text>
<text x="205.9" y="110.6">HB</text>
<text x="222.5" y="110.6">E</text>
<text x="226" y="112.4">10</text>
<text x="226" y="108.9">11</text>
<text x="202.4" y="115.9">6</text>
<text x="205.9" y="114.2">C</text>
<text x="205.9" y="117.7">IC</text>
<text x="220.3" y="114.2">KE</text>
<text x="222" y="117.7">D</text>
<text x="226" y="119.5">8</text>
<text x="226" y="115.9">9</text>
<text x="486.6" y="119.5">1</text>
<text x="220.6" y="121.2">JD</text>
<text x="486.6" y="123">2</text>
<text x="486.6" y="126.5">3</text>
<text x="486.6" y="153">1</text>
<text x="486.6" y="156.5">2</text>
<text x="486.6" y="160">3</text>
<text x="484.7" y="208" transform="rotate(-90 484.7 208)">1</text>
<text x="512.9" y="208" transform="rotate(-90 512.9 208)">1</text>
<text x="542.9" y="208" transform="rotate(-90 542.9 208)">1</text>
<text x="486.1" y="216" transform="rotate(-90 486.1 216)">1</text>
<text x="514.3" y="216" transform="rotate(-90 514.3 216)">1</text>
<text x="544.3" y="216" transform="rotate(-90 544.3 216)">1</text>
<text x="433.7" y="274.7">1</text>
<text x="493.6" y="274.7">1</text>
<text x="433.7" y="278.2">2</text>
<text x="433.7" y="281.7">3</text>
<text x="493.6" y="278.2">2</text>
<text x="493.6" y="281.7">3</text>
<text x="80.9" y="294.1">1</text>
<text x="80.9" y="297.6">2</text>
<text x="133.8" y="294.1">1</text>
<text x="133.8" y="297.6">2</text>
<text x="80.9" y="301.1">3</text>
<text x="133.8" y="301.1">3</text>
<text x="433.7" y="306.4">1</text>
<text x="433.7" y="310">2</text>
<text x="493.6" y="306.4">1</text>
<text x="493.6" y="310">2</text>
<text x="433.7" y="313.5">3</text>
<text x="493.6" y="313.5">3</text>
<text x="80.9" y="318.8">1</text>
<text x="80.9" y="322.3">2</text>
<text x="135.6" y="318.8">1</text>
<text x="135.6" y="322.3">2</text>
<text x="80.9" y="325.8">3</text>
<text x="135.6" y="325.8">3</text>
<text x="201.1" y="329.7">DC connector 9V negative center</text>
<text x="280.1" y="335" transform="rotate(-90 280.1 335)">1</text>
<text x="294.2" y="335" transform="rotate(-90 294.2 335)">1</text>
<text x="310.1" y="335" transform="rotate(-90 310.1 335)">1</text>
<text x="217" y="341.7">1</text>
<text x="433.7" y="339.9">1</text>
<text x="493.6" y="339.9">1</text>
<text x="80.9" y="343.5">1</text>
<text x="80.9" y="347">2</text>
<text x="135.6" y="343.5">1</text>
<text x="135.6" y="347">2</text>
<text x="217" y="345.2">3</text>
<text x="281.5" y="343" transform="rotate(-90 281.5 343)">1</text>
<text x="295.6" y="343" transform="rotate(-90 295.6 343)">1</text>
<text x="311.5" y="343" transform="rotate(-90 311.5 343)">1</text>
<text x="433.7" y="343.5">2</text>
<text x="433.7" y="347">3</text>
<text x="493.6" y="343.5">2</text>
<text x="493.6" y="347">3</text>
<text x="80.9" y="350.5">3</text>
<text x="135.6" y="350.5">3</text>
<text x="217" y="348.8">2</text>
<text x="281.9" y="379.1" transform="rotate(-90 281.9 379.1)">1</text>
<text x="296" y="379.1" transform="rotate(-90 296 379.1)">1</text>
<text x="310.1" y="379.1" transform="rotate(-90 310.1 379.1)">1</text>
<text x="283.3" y="387.1" transform="rotate(-90 283.3 387.1)">1</text>
<text x="297.4" y="387.1" transform="rotate(-90 297.4 387.1)">1</text>
<text x="311.5" y="387.1" transform="rotate(-90 311.5 387.1)">1</text>
</g>
<g font-size="3.2" fill="#f00">
<text x="217.4" y="100">VDD</text>
<text x="226" y="98.3">14</text>
</g>
<g font-size="3.2">
<text x="202.4" y="119.5">7</text>
<text x="205.9" y="121.2">VSS</text>
<text x="329.8" y="295.5">1</text>
<text x="329.8" y="299">2</text>
</g>
<g font-size="2.5">
<text x="285.4" y="16.4" transform="rotate(-90 285.4 16.4)">2</text>
<text x="283.6" y="33.9" transform="rotate(-90 283.6 33.9)">1</text>
<text x="287.2" y="33.9" transform="rotate(-90 287.2 33.9)">3</text>
<text x="56.1" y="72.9" transform="rotate(-90 56.1 72.9)">2</text>
<text x="54.3" y="90.3" transform="rotate(-90 54.3 90.3)">1</text>
<text x="57.9" y="90.3" transform="rotate(-90 57.9 90.3)">3</text>
<text x="82.5" y="129.3" transform="rotate(-90 82.5 129.3)">2</text>
<text x="80.8" y="146.8" transform="rotate(-90 80.8 146.8)">1</text>
<text x="84.3" y="146.8" transform="rotate(-90 84.3 146.8)">3</text>
<text x="137.2" y="173.4" transform="rotate(-90 137.2 173.4)">2</text>
<text x="135.5" y="190.9" transform="rotate(-90 135.5 190.9)">1</text>
<text x="139" y="190.9" transform="rotate(-90 139 190.9)">3</text>
<text x="281.9" y="196.4" transform="rotate(-90 281.9 196.4)">2</text>
<text x="368.3" y="196.4" transform="rotate(-90 368.3 196.4)">2</text>
<text x="280.1" y="213.8" transform="rotate(-90 280.1 213.8)">1</text>
<text x="283.6" y="213.8" transform="rotate(-90 283.6 213.8)">3</text>
<text x="366.5" y="213.8" transform="rotate(-90 366.5 213.8)">1</text>
<text x="370.1" y="213.8" transform="rotate(-90 370.1 213.8)">3</text>
</g>
</svg>
